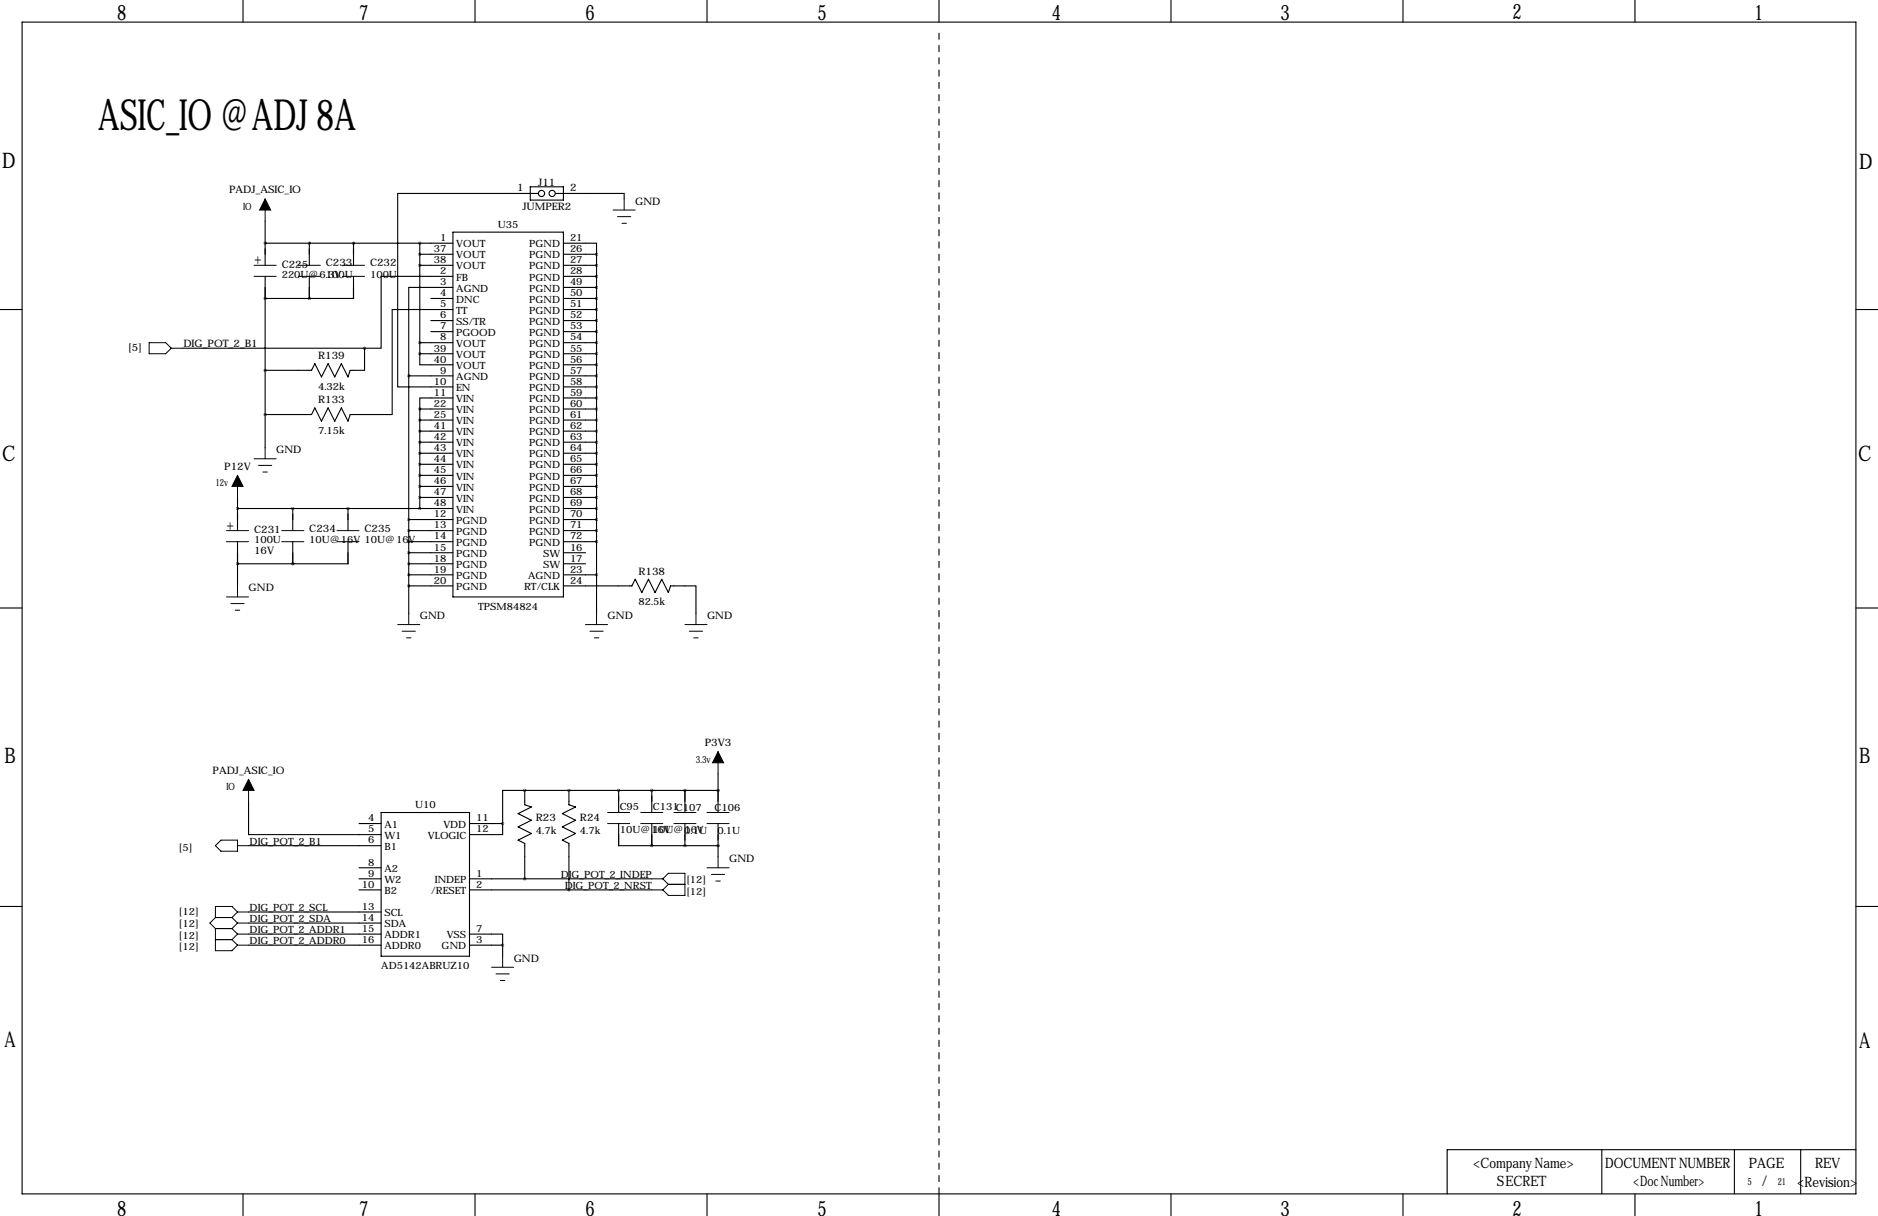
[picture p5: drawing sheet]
<svg xmlns="http://www.w3.org/2000/svg" width="432mm" height="279mm" viewBox="0 0 432 279" stroke-linecap="round" stroke-linejoin="round" font-family="sans-serif">
<g fill="none" stroke="#000" stroke-width=".25">
<path d="M5.1 5.1h421.6v269.2h-421.6zM55.9 0v5.1M109.2 0v5.1M162.6 0v5.1M215.9 0v5.1M269.2 0v5.1M322.6 0v5.1M375.9 0v5.1M61 55.9h.1M61 55.9h43.1M61 50.8v10.2M71.1 55.9h.1"/>
<path d="M71.1 55.9v5.1M81.3 55.9h.1M81.3 55.9v5.1M96.5 58.4h7.6M96.5 55.9v25.4M104.1 53.3h25.4v83.9h-25.4zM121.9 42.9h7.6v3.1h-7.6zM123.7 44.4h-32.3v44.5h12.7M127.8 44.4h15.7v1.3M129.5 55.9h7.7v2.5M129.5 58.4h7.7M137.2 58.4v82.6"/>
<path d="M0 71.1h5.1M61 68.6h.1M61 63.5v39.4M71.1 68.6h.1M71.1 63.5v5.1M81.3 63.5v5.1h-20.3M96.5 61h7.6M96.5 78.7h7.6M99.1 68.6h5M99.1 73.7h5M99.1 76.2h5M104.1 71.1h-13.9v24.1h-9.7l-.5 1.6-1.5-3.1-1.5 3.1-1.6-3.1-1.5 3.1-1.5-3.1-.8 1.5h-10.6"/>
<path d="M104.1 66h-10.1v20.4M104.1 63.5h-16.5v16.5h-3.8M129.5 71.1h7.7M129.5 61h7.7M129.5 63.5h7.7M129.5 66h7.7M129.5 68.6h7.7M129.5 73.7h7.7M129.5 76.2h7.7M129.5 78.7h7.7M426.7 71.1h5.1M41.9 80h41.9"/>
<path d="M83.8 80v5.1h-3.3l-.5 1.5-1.5-3-1.5 3-1.6-3-1.5 3-1.5-3-.8 1.5h-10.6M94 86.4h10.1M94 86.4v54.6M96.5 81.3v2.5h7.6M96.5 81.3h7.6M96.5 94h7.6M96.5 96.5h7.6M96.5 99.1h7.6M96.5 94v22.8M104.1 91.4h-7.6v2.6M129.5 81.3h7.7M129.5 83.8h7.7"/>
<path d="M129.5 86.4h7.7M129.5 88.9h7.7M129.5 91.4h7.7M129.5 94h7.7M129.5 96.5h7.7M129.5 99.1h7.7M54.6 116.8h.1M54.6 116.8h49.5M54.6 114.3v7.6M67.3 116.8h.1M67.3 116.8v5.1M80 116.8h.1"/>
<path d="M80 116.8v5.1M94 119.4h10.1M96.5 101.6h7.6M96.5 104.1h7.6M96.5 106.7h7.6M96.5 109.2h7.6M96.5 111.8h7.6M96.5 114.3h7.6M129.5 101.6h7.7M129.5 104.1h7.7M129.5 106.7h7.7M129.5 109.2h7.7"/>
<path d="M129.5 111.8h7.7M129.5 114.3h7.7M129.5 116.8h7.7M129.5 119.4h7.7M0 139.7h5.1M54.6 129.5h.1M54.6 124.5v10.1M67.3 129.5h.1M67.3 124.5v5M80 124.5v5h-25.4M94 121.9h10.1M94 124.5h10.1"/>
<path d="M94 127h10.1M94 129.5h10.1M94 132.1h10.1M94 134.6h10.1M129.5 134.6h15.8l.7-1.5 1.6 3 1.5-3 1.5 3 1.5-3 1.6 3 .5-1.5h5.8v6.4M129.5 121.9h7.7M129.5 124.5h7.7M129.5 127h5.1M129.5 129.5h5.1M129.5 132.1h7.7M426.7 139.7h5.1M165.1 177.8v8.9"/>
<path d="M57.1 184.1v7.7h30.5M57.1 194.3h30.5M82.5 189.2h5.1M82.5 199.4h5.1M87.6 186.7h20.3v33h-20.3zM107.9 189.2h7.7M115.6 189.2v2.6h-7.7M120.6 181.6h.1M120.6 181.6h-5v7.6M120.6 181.6v3.3l1.6 .5-3.1 1.5 3.1 1.6-3.1 1.5 3.1 1.5-3.1 1.5 1.5 .8v8.1M120.6 181.6h44.5M130.8 181.6h.1"/>
<path d="M130.8 181.6v3.3l1.5 .5-3 1.5 3 1.6-3 1.5 3 1.5-3 1.5 1.5 .8v10.7M142.2 181.6h.1M142.2 189.2v5.1h22.9M142.2 181.6v5.1M149.9 194.3h.1M149.9 181.6h.1M149.9 181.6v5.1M149.9 189.2v5.1M157.5 194.3h.1M157.5 181.6h.1M157.5 181.6v5.1M157.5 189.2v5.1"/>
<path d="M165.1 181.6h.1M165.1 194.3h.1M165.1 189.2v7.6M0 208.3h5.1M57.1 217.2h30.5M57.1 214.6h30.5M57.1 209.5h30.5M57.1 212.1h30.5M82.5 201.9h5.1M82.5 204.5h5.1M107.9 214.6h7.7v2.6M107.9 201.9h42"/>
<path d="M107.9 204.5h42M107.9 217.2h7.7M115.6 217.2v2.5M426.7 208.3h5.1M55.9 274.3v5.1M109.2 274.3v5.1M162.6 274.3v5.1M215.9 274.3v5.1M269.2 274.3v5.1M322.6 274.3v5.1M368.3 264.2v10.1M375.9 274.3v5.1"/>
<path d="M398.8 264.2v10.1M414 264.2v10.1M426.7 264.2h-94v10.1"/>
<circle cx="124.5" cy="44.4" r=".71"/>
<circle cx="126.9" cy="44.4" r=".71"/>
</g>
<path d="M215.9 7.6v266.7" fill="none" stroke="#000" stroke-width=".25" stroke-dasharray="1.4 1.4"/>
<g fill="none" stroke="#000" stroke-width=".23">
<path d="M61 45.7v5.1M141 48.3h5M142 49.8h3M143 51.3h1M143.5 45.7v2.6M34.3 78.7h3.8l1.3 1.3-1.3 1.3h-3.8zM58.4 61h5.1M58.4 63.5h5.1M68.6 61h5.1M68.6 63.5h5.1M78.7 61h5.1M78.7 63.5h5.1"/>
<path d="M39.4 80h2.5M54.6 109.2v5.1M58.4 105.4h5.1M59.4 106.9h3.1M60.5 108.5h1M61 102.9v2.5M52.1 121.9h5M52.1 124.5h5M52.1 137.2h5M53.1 138.7h3M54.6 134.6v2.6M64.8 121.9h5"/>
<path d="M64.8 124.5h5M77.5 121.9h5M77.5 124.5h5M54.1 140.2h1M91.4 143.5h5.1M92.5 145h3M93.5 146.6h1M94 141v2.5M134.6 143.5h5.1M135.6 145h3.1M136.7 146.6h1M137.2 141v2.5"/>
<path d="M157.5 143.5h5.1M158.5 145h3M159.5 146.6h1M160 141v2.5M57.1 179.1v5M165.1 172.7v5.1M49.5 194.3l1.3-1.3h3.8v2.6h-3.8zM54.6 194.3h2.5M139.7 186.7h5.1M139.7 189.2h5.1M147.3 186.7h5.1M147.3 189.2h5.1"/>
<path d="M154.9 186.7h5.1M154.9 189.2h5.1M162.6 186.7h5M162.6 189.2h5M162.6 199.4h5M165.1 196.8v2.6M49.5 213.4v5h3.8l1.3-1.2M49.5 210.8h3.8M49.5 210.8l-1.2 1.3 1.2 1.3M49.5 213.4h3.8M49.5 215.9h3.8M53.3 210.8l1.3 1.3"/>
<path d="M53.3 213.4l1.3 1.2M53.3 215.9l1.3 1.3M54.6 209.5h2.5M54.6 209.5l-1.3-1.2h-3.8v2.5M54.6 209.5l-1.3 1.3M54.6 212.1h2.5M54.6 212.1l-1.3 1.3M54.6 214.6h2.5M54.6 214.6l-1.3 1.3M54.6 217.2h2.5M115.6 219.7v2.5M149.9 201.9h2.5"/>
<path d="M149.9 204.5h2.5M152.4 201.9l1.3 1.3M152.4 201.9l1.3-1.2h3.8v5h-3.8l-1.3-1.2M153.7 203.2h3.8M153.7 203.2l-1.3 1.3M163.6 200.9h3M164.6 202.4h1M113 222.2h5.1M114 223.8h3.1M115.1 225.3h1"/>
</g>
<path d="M61 45.7l1.2 2.6h-2.5zM54.6 109.2l1.3 2.6h-2.6zM57.1 179.1l1.3 2.5h-2.5zM165.1 172.7l1.3 2.6h-2.6z" fill="#000" stroke="#000" stroke-width=".23"/>
<path d="M60.9 68.6a.05 .05 0 0 0 .1 0 .05 .05 0 0 0-.1 0zM60.9 85.1a.05 .05 0 0 0 .1 0 .05 .05 0 0 0-.1 0zM60.9 95.3a.05 .05 0 0 0 .1 0 .05 .05 0 0 0-.1 0zM137.1 58.4a.05 .05 0 0 0 .1 0 .05 .05 0 0 0-.1 0zM137.1 61a.05 .05 0 0 0 .1 0 .05 .05 0 0 0-.1 0zM137.1 63.5a.05 .05 0 0 0 .1 0 .05 .05 0 0 0-.1 0zM137.1 66a.05 .05 0 0 0 .1 0 .05 .05 0 0 0-.1 0zM137.1 68.6a.05 .05 0 0 0 .1 0 .05 .05 0 0 0-.1 0zM137.1 71.1a.05 .05 0 0 0 .1 0 .05 .05 0 0 0-.1 0zM137.1 73.7a.05 .05 0 0 0 .1 0 .05 .05 0 0 0-.1 0zM137.1 76.2a.05 .05 0 0 0 .1 0 .05 .05 0 0 0-.1 0zM137.1 78.7a.05 .05 0 0 0 .1 0 .05 .05 0 0 0-.1 0zM137.1 81.3a.05 .05 0 0 0 .1 0 .05 .05 0 0 0-.1 0zM137.1 83.8a.05 .05 0 0 0 .1 0 .05 .05 0 0 0-.1 0zM137.1 86.4a.05 .05 0 0 0 .1 0 .05 .05 0 0 0-.1 0zM137.1 88.9a.05 .05 0 0 0 .1 0 .05 .05 0 0 0-.1 0zM137.1 91.4a.05 .05 0 0 0 .1 0 .05 .05 0 0 0-.1 0zM137.1 94a.05 .05 0 0 0 .1 0 .05 .05 0 0 0-.1 0zM137.1 96.5a.05 .05 0 0 0 .1 0 .05 .05 0 0 0-.1 0zM137.1 99.1a.05 .05 0 0 0 .1 0 .05 .05 0 0 0-.1 0zM137.1 101.6a.05 .05 0 0 0 .1 0 .05 .05 0 0 0-.1 0zM137.1 104.1a.05 .05 0 0 0 .1 0 .05 .05 0 0 0-.1 0zM137.1 106.7a.05 .05 0 0 0 .1 0 .05 .05 0 0 0-.1 0zM137.1 109.2a.05 .05 0 0 0 .1 0 .05 .05 0 0 0-.1 0zM137.1 111.8a.05 .05 0 0 0 .1 0 .05 .05 0 0 0-.1 0zM137.1 114.3a.05 .05 0 0 0 .1 0 .05 .05 0 0 0-.1 0zM137.1 116.8a.05 .05 0 0 0 .1 0 .05 .05 0 0 0-.1 0zM137.1 119.4a.05 .05 0 0 0 .1 0 .05 .05 0 0 0-.1 0zM137.1 121.9a.05 .05 0 0 0 .1 0 .05 .05 0 0 0-.1 0zM137.1 124.5a.05 .05 0 0 0 .1 0 .05 .05 0 0 0-.1 0zM137.1 132.1a.05 .05 0 0 0 .1 0 .05 .05 0 0 0-.1 0zM60.9 55.9a.05 .05 0 0 0 .1 0 .05 .05 0 0 0-.1 0zM115.5 217.2a.05 .05 0 0 0 .1 0 .05 .05 0 0 0-.1 0zM120.6 201.9a.05 .05 0 0 0 .1 0 .05 .05 0 0 0-.1 0zM120.6 181.6a.05 .05 0 0 0 .1 0 .05 .05 0 0 0-.1 0zM149.8 194.3a.05 .05 0 0 0 .1 0 .05 .05 0 0 0-.1 0zM142.2 181.6a.05 .05 0 0 0 .1 0 .05 .05 0 0 0-.1 0zM149.8 181.6a.05 .05 0 0 0 .1 0 .05 .05 0 0 0-.1 0zM115.5 189.2a.05 .05 0 0 0 .1 0 .05 .05 0 0 0-.1 0z" fill="#000" stroke="#000" stroke-width=".63"/>
<text font-size="9.9" x="22.6" y="30">ASIC_IO @ADJ 8A</text>
<g font-size="4.9">
<text x="26.9" y="4.6">8</text>
<text x="82.5" y="4.6">7</text>
<text x="134.6" y="4.6">6</text>
<text x="188" y="4.6">5</text>
<text x="241.8" y="4.6">4</text>
<text x="294.4" y="4.6">3</text>
<text x="347.7" y="4.3">2</text>
<text x="403.4" y="4.6">1</text>
<text x=".5" y="38.6">D</text>
<text x="427.5" y="38.9">D</text>
<text x=".5" y="105.9">C</text>
<text x="427.2" y="105.9">C</text>
<text x="1" y="175.3">B</text>
<text x="427.5" y="175.3">B</text>
<text x="1" y="240.5">A</text>
<text x="427.5" y="240.8">A</text>
<text x="26.9" y="279.3">8</text>
<text x="82.5" y="279.3">7</text>
<text x="134.6" y="279.3">6</text>
<text x="188" y="279.3">5</text>
<text x="241.8" y="279.3">4</text>
<text x="294.4" y="279.3">3</text>
<text x="347.7" y="279.3">2</text>
<text x="403.4" y="279.3">1</text>
</g>
<g font-size="3.6">
<text x="58.4" y="60.7">+</text>
<text x="52.1" y="121.7">+</text>
</g>
<g font-size="3.3">
<text x="338.7" y="268.3">&lt;Company Name&gt;</text>
<text x="369.1" y="268.5">DOCUMENT NUMBER</text>
<text x="402.1" y="268.5">PAGE</text>
<text x="417.3" y="268.5">REV</text>
<text x="344.2" y="272.5">SECRET</text>
<text x="375.5" y="272.5">&lt;Doc Number&gt;</text>
<text x="405.1" y="272.5">/</text>
<text x="413.2" y="272.6">&lt;Revision&gt;</text>
</g>
<g font-size="2.4">
<text x="52.7" y="44.4">PADJ_ASIC_IO</text>
<text x="118.9" y="43.9">1</text>
<text x="123.8" y="42.7">J11</text>
<text x="131.1" y="43.9">2</text>
<text x="146" y="47">GND</text>
<text x="120.1" y="48.2">JUMPER2</text>
<text x="64.8" y="61.5">C225</text>
<text x="74.9" y="61.2">C233</text>
<text x="85.1" y="61.2">C232</text>
<text x="29.5" y="80.7">[5]</text>
<text x="42.2" y="79.8">DIG_POT_2_B1</text>
<text x="73.2" y="82.5">R139</text>
<text x="73.2" y="92.7">R133</text>
<text x="51.6" y="107.9">P12V</text>
<text x="63.5" y="104.1">GND</text>
<text x="58.4" y="122.4">C231</text>
<text x="71.1" y="122.2">C234</text>
<text x="83.8" y="122.2">C235</text>
<text x="58.4" y="127.2">16V</text>
<text x="57.1" y="135.9">GND</text>
<text x="146.8" y="132.1">R138</text>
<text x="96.5" y="142.2">GND</text>
<text x="139.7" y="142.2">GND</text>
<text x="162.6" y="142.2">GND</text>
<text x="162.1" y="171.4">P3V3</text>
<text x="48.9" y="177.8">PADJ_ASIC_IO</text>
<text x="123.2" y="188.7">R23</text>
<text x="133.3" y="188.7">R24</text>
<text x="167.6" y="198.1">GND</text>
<text x="118.1" y="221">GND</text>
</g>
<g font-size="2.3">
<text x="55.9" y="48.3">IO</text>
<text x="114.5" y="52.3">U35</text>
<text x="99.7" y="57.9">37</text>
<text x="101.2" y="55.4">1</text>
<text x="104.9" y="56.8">VOUT</text>
<text x="104.9" y="59.4">VOUT</text>
<text x="121.7" y="56.8">PGND</text>
<text x="121.7" y="59.4">PGND</text>
<text x="131.1" y="55.4">21</text>
<text x="131.1" y="57.9">26</text>
<text x="64.8" y="63.9">220U@6.3V</text>
<text x="74.9" y="63.9">100U</text>
<text x="85.1" y="63.9">100U</text>
<text x="99.7" y="60.5">38</text>
<text x="101.2" y="63">2</text>
<text x="101.2" y="65.5">3</text>
<text x="104.9" y="61.9">VOUT</text>
<text x="104.9" y="64.5">FB</text>
<text x="121.7" y="61.9">PGND</text>
<text x="121.7" y="64.5">PGND</text>
<text x="131.1" y="60.5">27</text>
<text x="131.1" y="63">28</text>
<text x="131.1" y="65.5">49</text>
<text x="101.2" y="68.1">4</text>
<text x="101.2" y="70.6">5</text>
<text x="104.9" y="67">AGND</text>
<text x="104.9" y="69.5">DNC</text>
<text x="121.7" y="67">PGND</text>
<text x="121.7" y="69.5">PGND</text>
<text x="131.1" y="68.1">50</text>
<text x="131.1" y="70.6">51</text>
<text x="101.2" y="73.2">6</text>
<text x="101.2" y="75.7">7</text>
<text x="104.9" y="72.1">TT</text>
<text x="104.9" y="74.6">SS/TR</text>
<text x="104.9" y="77.2">PGOOD</text>
<text x="121.7" y="72.1">PGND</text>
<text x="121.7" y="74.6">PGND</text>
<text x="121.7" y="77.2">PGND</text>
<text x="131.1" y="73.2">52</text>
<text x="131.1" y="75.7">53</text>
<text x="99.7" y="80.8">39</text>
<text x="99.7" y="83.3">40</text>
<text x="101.2" y="78.2">8</text>
<text x="104.9" y="79.7">VOUT</text>
<text x="104.9" y="82.2">VOUT</text>
<text x="121.7" y="79.7">PGND</text>
<text x="121.7" y="82.2">PGND</text>
<text x="131.1" y="78.2">54</text>
<text x="131.1" y="80.8">55</text>
<text x="131.1" y="83.3">56</text>
<text x="73.1" y="89.5">4.32k</text>
<text x="99.7" y="88.4">10</text>
<text x="101.2" y="85.9">9</text>
<text x="104.9" y="84.8">VOUT</text>
<text x="104.9" y="87.3">AGND</text>
<text x="104.9" y="89.9">EN</text>
<text x="121.7" y="84.8">PGND</text>
<text x="121.7" y="87.3">PGND</text>
<text x="121.7" y="89.9">PGND</text>
<text x="131.1" y="85.9">57</text>
<text x="131.1" y="88.4">58</text>
<text x="99.7" y="90.9">11</text>
<text x="99.7" y="93.5">22</text>
<text x="104.9" y="92.4">VIN</text>
<text x="104.9" y="94.9">VIN</text>
<text x="121.7" y="92.4">PGND</text>
<text x="121.7" y="94.9">PGND</text>
<text x="131.1" y="90.9">59</text>
<text x="131.1" y="93.5">60</text>
<text x="73.1" y="99.7">7.15k</text>
<text x="99.7" y="96">25</text>
<text x="99.7" y="98.6">41</text>
<text x="99.7" y="101.1">42</text>
<text x="104.9" y="97.5">VIN</text>
<text x="104.9" y="100">VIN</text>
<text x="121.7" y="97.5">PGND</text>
<text x="121.7" y="100">PGND</text>
<text x="131.1" y="96">61</text>
<text x="131.1" y="98.6">62</text>
<text x="131.1" y="101.1">63</text>
<text x="99.7" y="103.6">43</text>
<text x="99.7" y="106.2">44</text>
<text x="104.9" y="102.6">VIN</text>
<text x="104.9" y="105.1">VIN</text>
<text x="104.9" y="107.6">VIN</text>
<text x="121.7" y="102.6">PGND</text>
<text x="121.7" y="105.1">PGND</text>
<text x="121.7" y="107.6">PGND</text>
<text x="131.1" y="103.6">64</text>
<text x="131.1" y="106.2">65</text>
<text x="49.5" y="111.8">12v</text>
<text x="99.7" y="108.7">45</text>
<text x="99.7" y="111.3">46</text>
<text x="99.7" y="113.8">47</text>
<text x="104.9" y="110.2">VIN</text>
<text x="104.9" y="112.7">VIN</text>
<text x="121.7" y="110.2">PGND</text>
<text x="121.7" y="112.7">PGND</text>
<text x="131.1" y="108.7">66</text>
<text x="131.1" y="111.3">67</text>
<text x="131.1" y="113.8">68</text>
<text x="99.7" y="116.3">48</text>
<text x="99.7" y="118.9">12</text>
<text x="104.9" y="115.3">VIN</text>
<text x="104.9" y="117.8">VIN</text>
<text x="121.7" y="115.3">PGND</text>
<text x="121.7" y="117.8">PGND</text>
<text x="131.1" y="116.3">69</text>
<text x="131.1" y="118.9">70</text>
<text x="58.4" y="124.9">100U</text>
<text x="71.1" y="124.9">10U@16V 10U@16V</text>
<text x="99.7" y="121.4">13</text>
<text x="99.7" y="124">14</text>
<text x="104.9" y="120.3">PGND</text>
<text x="104.9" y="122.9">PGND</text>
<text x="104.9" y="125.4">PGND</text>
<text x="121.7" y="120.3">PGND</text>
<text x="121.7" y="122.9">PGND</text>
<text x="121.7" y="125.4">PGND</text>
<text x="131.1" y="121.4">71</text>
<text x="131.1" y="124">72</text>
<text x="99.7" y="126.5">15</text>
<text x="99.7" y="129">18</text>
<text x="99.7" y="131.6">19</text>
<text x="104.9" y="128">PGND</text>
<text x="104.9" y="130.5">PGND</text>
<text x="124.9" y="128">SW</text>
<text x="124.9" y="130.5">SW</text>
<text x="131.1" y="126.5">16</text>
<text x="131.1" y="129">17</text>
<text x="131.1" y="131.6">23</text>
<text x="99.7" y="134.1">20</text>
<text x="104.9" y="133">PGND</text>
<text x="104.9" y="135.6">PGND</text>
<text x="120.5" y="135.6">RT/CLK</text>
<text x="121.4" y="133">AGND</text>
<text x="131.1" y="134.1">24</text>
<text x="109.9" y="140.1">TPSM84824</text>
<text x="146.8" y="139.1">82.5k</text>
<text x="160" y="175.3">3.3v</text>
<text x="52.1" y="181.6">IO</text>
<text x="95.4" y="185.7">U10</text>
<text x="84.7" y="188.7">4</text>
<text x="84.7" y="191.3">5</text>
<text x="88.4" y="190.2">A1</text>
<text x="102" y="190.2">VDD</text>
<text x="109.5" y="188.7">11</text>
<text x="109.5" y="191.3">12</text>
<text x="123.2" y="191.7">4.7k</text>
<text x="133.3" y="191.7">4.7k</text>
<text x="142.5" y="186.2">C95</text>
<text x="142.5" y="191.4">10U@16V</text>
<text x="150.1" y="186.2">C131C107</text>
<text x="150.1" y="191.4">10U@16V</text>
<text x="157.3" y="191.5">0.1U</text>
<text x="164.3" y="186.3">C106</text>
<text x="164.9" y="191.5">0.1U</text>
<text x="41.1" y="195.5">[5]</text>
<text x="57.4" y="194.1">DIG_POT_2_B1</text>
<text x="84.7" y="193.8">6</text>
<text x="88.4" y="192.7">W1</text>
<text x="88.4" y="195.3">B1</text>
<text x="98.4" y="192.7">VLOGIC</text>
<text x="83.2" y="204">10</text>
<text x="84.7" y="198.9">8</text>
<text x="84.7" y="201.4">9</text>
<text x="88.4" y="200.3">A2</text>
<text x="88.4" y="202.9">W2</text>
<text x="100" y="202.9">INDEP</text>
<text x="109.5" y="201.4">1</text>
<text x="109.5" y="204">2</text>
<text x="128.9" y="201.7">DIG_POT_2_INDEP</text>
<text x="157.8" y="202.8">[12]</text>
<text x="57.4" y="209.3">DIG_POT_2_SCL</text>
<text x="83.2" y="209">13</text>
<text x="88.4" y="205.4">B2</text>
<text x="99.2" y="205.4">/RESET</text>
<text x="129.8" y="204.2">DIG_POT_2_NRST</text>
<text x="157.8" y="205.6">[12]</text>
<text x="41.1" y="210.2">[12]</text>
<text x="41.1" y="213">[12]</text>
<text x="41.1" y="215.8">[12]</text>
<text x="57.4" y="211.8">DIG_POT_2_SDA</text>
<text x="57.4" y="214.4">DIG_POT_2_ADDR1</text>
<text x="83.2" y="211.6">14</text>
<text x="83.2" y="214.1">15</text>
<text x="88.4" y="210.5">SCL</text>
<text x="88.4" y="213">SDA</text>
<text x="88.4" y="215.6">ADDR1</text>
<text x="102.7" y="215.6">VSS</text>
<text x="109.5" y="214.1">7</text>
<text x="41.1" y="218.3">[12]</text>
<text x="57.4" y="216.9">DIG_POT_2_ADDR0</text>
<text x="83.2" y="216.7">16</text>
<text x="88.4" y="218.1">ADDR0</text>
<text x="101.5" y="218.1">GND</text>
<text x="109.5" y="216.7">3</text>
<text x="87.7" y="222.6">AD5142ABRUZ10</text>
<text x="401.8" y="272.2">5</text>
<text x="408.7" y="272.2">21</text>
</g>
</svg>
